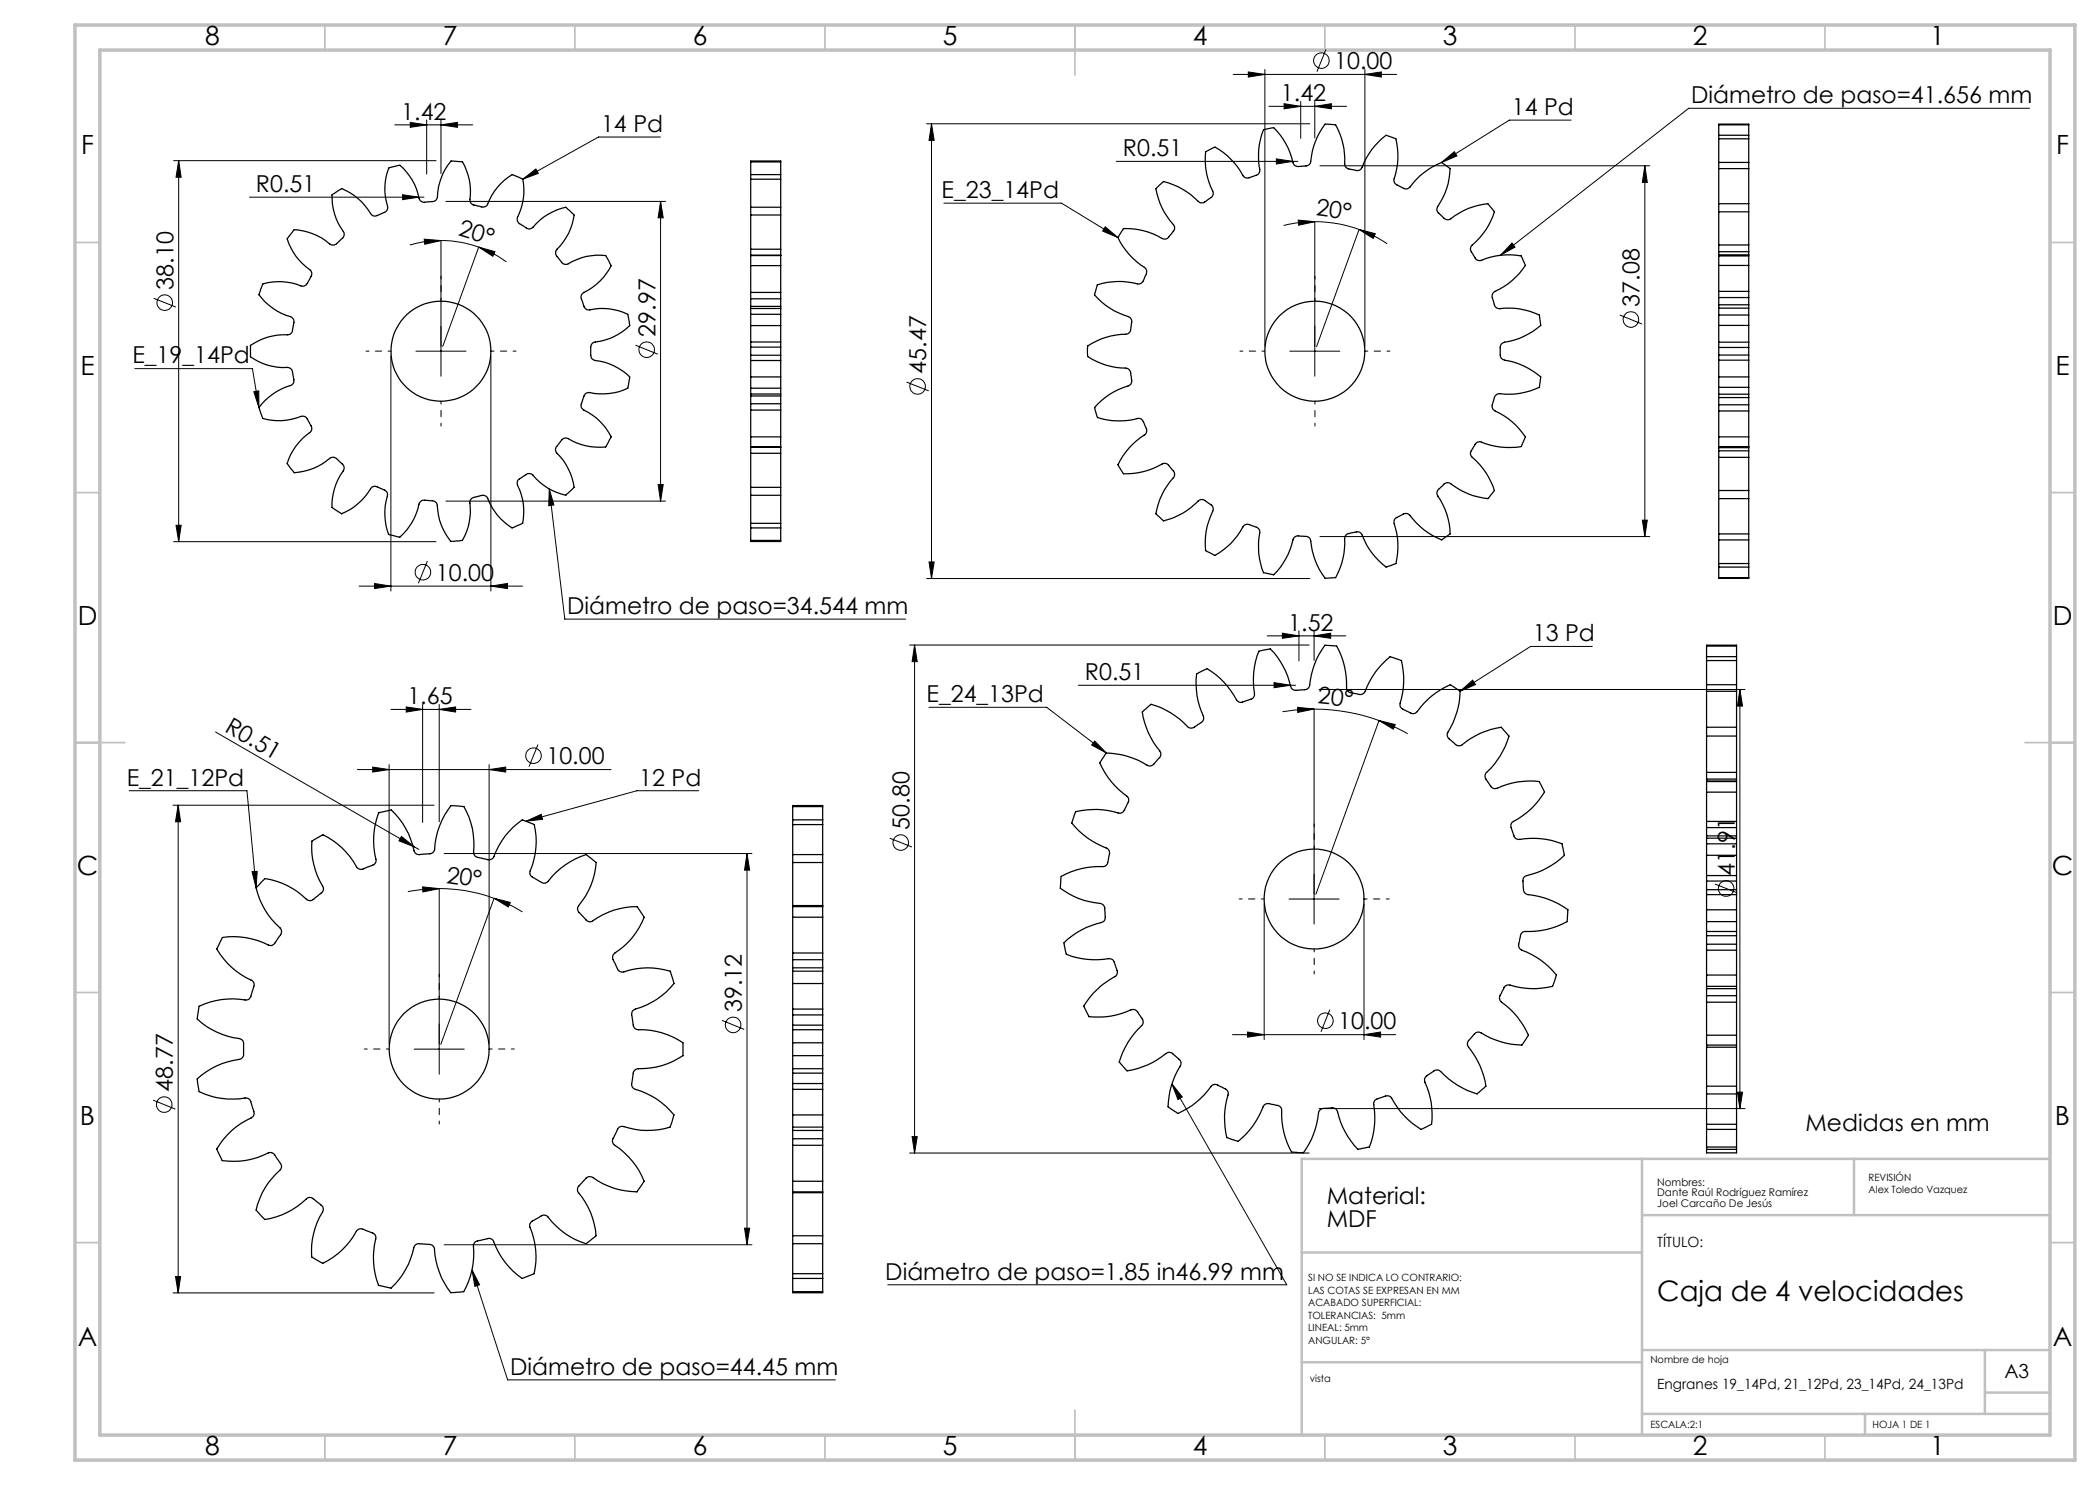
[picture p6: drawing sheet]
<svg xmlns="http://www.w3.org/2000/svg" width="420mm" height="297mm" viewBox="0 0 420 297" stroke-linecap="round" stroke-linejoin="round" font-family="sans-serif">
<g fill="none" stroke="#c0c0c0" stroke-width=".35">
<path d="M65 5v5M115 5v5M165 5v5M215 5v10M265 5v5M315 5v5M365 5v5M15 48.5h5M410 48.5h5M15 98.5h5M410 98.5h5M15 148.5h10"/>
<path d="M405 148.5h10M15 198.5h5M410 198.5h5M15 248.5h5M410 248.5h5M65 287v5M115 287v5M165 287v5M215 282v10M265 287v5M315 287v5M365 287v5"/>
</g>
<path d="M328.4 231.8v55.2M370.8 231.8v11.2M410 231.8h-149.6v55.2M260.4 250.5h68M328.4 243h81.6M260.4 272.4h68M328.4 270h81.6M397 270v12.8M397 278.5h13M328.4 282.8h81.6M373 282.8v4.2" fill="none" stroke="#c0c0c0" stroke-width=".5"/>
<path d="M15 5h400v287h-400zM20 10h390v277h-390z" fill="none" stroke="#c0c0c0" stroke-width=".7"/>
<g fill="none" stroke="#000" stroke-width=".2">
<path d="M246.6 14.9h32.7M249.7 14.4l3.3 .5-3.3 .5zM253 13.9v55.3M265.2 9.9l-1.8 4.5M273 14.9l3.3-.5v1zM273 13.9v55.3M34.7 32.1h52.5M35.7 32.1l.5 3.4h-1zM35.7 32.1v76.2M49.9 39.4h34.9M79 25h15.5M80.5 38.9l3.3 .5-3.3 .5z"/>
<path d="M82.1 24.5l3.2 .5-3.2 .5zM85.3 24v10.8M88.2 25l3.3-.5v1zM88.2 24v10.7M104.6 35.8l2.6-2 .5 .9zM132.1 27.4h-12.4l-15.1 8.4M185.3 24.8h76.7M186.3 24.8v90.9M186.3 24.8l.5 3.3h-1zM223.3 32.3h36.3M253.8 21.3h15.5M255.3 31.8l3.3 .5-3.3 .5z"/>
<path d="M256.8 20.7l3.3 .6-3.3 .5zM260.1 20.3v7.4M263 21.3l3.3-.6v1.1zM263 20.3v7.3M264 33.2h66M288.3 32.5l2.6-2.2 .5 .9zM314.2 24h-12.3l-13.6 8.5M329 33.2l.5 3.3h-1zM329 33.2v74.1M405.9 21.7h-68.2l-37.6 29.3M30.7 59.7l4.5 1.7M84.8 47.8l3.4 .3-3.3 .8z"/>
<path d="M88.2 48.1a23.1 23.1 0 0 1 7.5 1.3M88.2 48.1a22.4 22.4 0 0 0-6.2 .9M88.2 48.1v27.1M89.2 40.3h43.9M95.7 49.4l3.3 .9-.4 1zM95.7 49.4a22.3 22.3 0 0 1 5.6 3M95.7 49.4l-7.2 19.9M132.1 40.3v59.9M132.1 40.3l.5 3.3h-1zM188.8 40.6h23.5l11.3 6.9M221.1 45.4l2.5 2.1-3.1-1.3zM259.6 44l3.4 .3-3.3 .7z"/>
<path d="M263 44.3a25.6 25.6 0 0 1 8.8 1.6M263 44.3a23.4 23.4 0 0 0-6.3 .8M263 44.3v30.9M271.8 45.9l3.3 .8-.5 1zM271.8 45.9a27.4 27.4 0 0 1 5.6 2.9M271.8 45.9l-8.5 23.4M302.4 48.6l.6 .8-2.9 1.6zM27 73.7h23.5l1.3 7.8M50.8 78.3l1-.1v3.3zM78.2 71.2v47M83.2 70.2h10M98.2 71.2v47"/>
<path d="M127.1 69l4.5 1.8M181.3 76.4l4.4 1.8M258 70.2h10M324 63l4.4 1.8M109.9 97.8l3.1 26h68.1M109.9 97.8l.9 3.2-1.1 .1zM131.6 96.9h1l-.5 3.3zM34.7 108.3h52.5M35.2 105.1h1l-.5 3.2zM71.8 117.2h32.7M74.9 116.7l3.3 .5-3.3 .5zM85.5 112.2l-1.8 4.5"/>
<path d="M89.2 100.2h43.9M98.2 117.2l3.3-.5v1zM185.3 115.7h76.7M185.8 112.4h1l-.5 3.3zM264 107.3h66M328.5 104h1l-.5 3.3zM181.9 129h79.9M182.9 129l.5 3.3h-1zM182.9 129v101.6M215.7 137.1h43.4M253.4 127.2h15.8M254.8 136.5l3.3 .6-3.3 .4z"/>
<path d="M256.5 126.6l3.3 .6-3.3 .5zM259.8 126.1v6.1M262.8 127.2l3.3-.6v1.1zM262.8 126.1v6M263.8 137.9h85.2M292 138.3l2.5-2.3 .6 .9zM318.5 129.3h-12.4l-14.1 9M348 137.9v83.8M348 137.9l.5 3.3h-1zM25.8 158.1h23.6l1.8 19.5M43.1 146.4l39.8 23M71.5 153.9h50.7"/>
<path d="M74.5 153.4l3.3 .5-3.3 .5zM77.8 152.9v55.9M78.2 141.9h16M81.2 141.4l3.3 .5-3.3 .5zM84.5 140.9v23.6M87.8 141.9l3.3-.5v1zM87.8 140.9v23.5M97.8 153.9l3.3-.5v1zM97.8 152.9v55.9M107.6 148.9l-1.8 4.4M139.7 158.1h-12.3l-22.2 6.1M185.8 141.5h23.5l12 9.1"/>
<path d="M218.9 148.2l2.4 2.4-3-1.6zM259.5 141.5l3.3 .3-3.3 .7zM262.8 141.8a39.4 39.4 0 0 1 13 2.3M262.8 141.8l-2.3 .1-4 .4M262.8 141.8v43M275.8 144.1l3.2 .8-.3 .9zM275.8 144.1l2.9 1.2 2.9 1.5M275.8 144.1l-12.6 34.8M34.6 161h52.2M35.6 161v97.6M35.6 161l.5 3.4h-1zM50.4 174.3h1l-.2 3.3z"/>
<path d="M80.3 167.3l2.6 2.1-3.1-1.2zM82.9 169.4l.9 .5M84.5 177.4l3.3 .3-3.2 .7zM87.8 177.7v37.1M87.8 177.7a30.2 30.2 0 0 1 11 2M87.8 177.7a30.9 30.9 0 0 0-6.2 .6M88.8 170.7h61.6M98.8 179.7l-10.6 29.2M98.8 179.7l3.3 .8-.4 .9zM98.8 179.7a27.4 27.4 0 0 1 5.7 2.7M105.2 164.2l3-1.3 .3 1zM149.4 170.7l.5 3.3h-1z"/>
<path d="M149.4 170.7v78.3M177.9 167.6l4.5 1.8M257.8 179.8h10M343 176.8l4.5 1.8M252.8 180.8v27.1M272.8 180.8v27.1M82.8 209.8h10.1M144.4 204.1l4.4 1.8M234.4 216.8l23 40.2h-79.8M234.4 216.8l2.1 2.6-.9 .5zM246.5 206.9h32.7M249.5 206.4l3.3 .5-3.3 .5z"/>
<path d="M266 201.9l-1.8 4.5M272.8 206.9l3.3-.5v1zM347.5 218.4h1l-.5 3.3zM30.6 220l4.5 1.8M181.9 230.6h79.9M182.4 227.3h1l-.5 3.3zM263.8 221.7h85.2M34.6 258.6h52.2M35.1 255.3h1l-.5 3.3zM88.8 249h61.6M94.4 254l7.1 22h65.6M94.4 254l1.5 3-.9 .3z"/>
<path d="M148.9 245.6h1l-.5 3.4z"/>
<circle cx="264.3" cy="12.1" r="1.55"/>
<circle cx="32.9" cy="60.5" r="1.55"/>
<circle cx="129.3" cy="69.9" r="1.56"/>
<circle cx="183.5" cy="77.3" r="1.56"/>
<circle cx="326.2" cy="63.9" r="1.56"/>
<circle cx="84.6" cy="114.4" r="1.55"/>
<circle cx="106.7" cy="151.1" r="1.56"/>
<circle cx="180.2" cy="168.5" r="1.55"/>
<circle cx="345.2" cy="177.7" r="1.55"/>
<circle cx="146.6" cy="205" r="1.56"/>
<circle cx="265.1" cy="204.1" r="1.55"/>
<circle cx="32.8" cy="220.9" r="1.55"/>
</g>
<g fill="none" stroke="#000" stroke-width=".2" stroke-dasharray="15.2 1.3 1.3 1.3" stroke-dashoffset="14.6">
<path d="M78.2 70.2h-5M88.2 60.2v-5M98.2 70.2h5M253 70.2h-5M263 60.2v-5M273 70.2h5M88.2 80.2v5M263 80.2v5M252.8 179.8h-5M262.8 169.8v-5M272.8 179.8h5M87.9 199.8v-5"/>
<path d="M262.8 189.8v5M77.9 209.8h-5M87.9 219.8v5M97.9 209.8h5"/>
</g>
<g fill="#000">
<path d="M80.5 38.9l3.3 .5-3.3 .5zM255.3 31.8l3.3 .5-3.3 .5zM254.8 136.5l3.3 .6-3.3 .4zM80.3 167.3l2.6 2.1-3.1-1.2z"/>
<path d="M88.2 25l3.3-.5v1zM82.1 24.5l3.2 .5-3.2 .5z"/>
<path d="M104.6 35.8l2.6-2 .5 .9zM50.8 78.3l1-.1v3.3zM109.9 97.8l.9 3.2-1.1 .1zM105.2 164.2l3-1.3 .3 1zM50.4 174.3h1l-.2 3.3zM94.4 254l1.5 3-.9 .3zM288.3 32.5l2.6-2.2 .5 .9zM221.1 45.4l2.5 2.1-3.1-1.3zM302.4 48.6l.6 .8-2.9 1.6zM292 138.3l2.5-2.3 .6 .9zM218.9 148.2l2.4 2.4-3-1.6zM234.4 216.8l2.1 2.6-.9 .5z"/>
<path d="M95.7 49.4l3.3 .9-.4 1zM84.8 47.8l3.4 .3-3.3 .8z"/>
<path d="M271.8 45.9l3.3 .8-.5 1zM259.6 44l3.4 .3-3.3 .7z"/>
<path d="M74.9 116.7l3.3 .5-3.3 .5zM98.2 117.2l3.3-.5v1zM74.5 153.4l3.3 .5-3.3 .5zM97.8 153.9l3.3-.5v1zM81.2 141.4l3.3 .5-3.3 .5zM87.8 141.9l3.3-.5v1zM249.7 14.4l3.3 .5-3.3 .5zM273 14.9l3.3-.5v1zM256.8 20.7l3.3 .6-3.3 .5zM263 21.3l3.3-.6v1.1zM249.5 206.4l3.3 .5-3.3 .5zM272.8 206.9l3.3-.5v1zM256.5 126.6l3.3 .6-3.3 .5zM262.8 127.2l3.3-.6v1.1z"/>
<path d="M131.6 96.9h1l-.5 3.3zM132.1 40.3l.5 3.3h-1zM35.2 105.1h1l-.5 3.2zM35.7 32.1l.5 3.4h-1zM148.9 245.6h1l-.5 3.4zM149.4 170.7l.5 3.3h-1zM35.1 255.3h1l-.5 3.3zM35.6 161l.5 3.4h-1zM328.5 104h1l-.5 3.3zM329 33.2l.5 3.3h-1zM185.8 112.4h1l-.5 3.3zM186.3 24.8l.5 3.3h-1zM347.5 218.4h1l-.5 3.3zM348 137.9l.5 3.3h-1zM182.4 227.3h1l-.5 3.3zM182.9 129l.5 3.3h-1z"/>
<path d="M275.8 144.1l3.2 .8-.3 .9zM259.5 141.5l3.3 .3-3.3 .7z"/>
<path d="M98.8 179.7l3.3 .8-.4 .9zM84.5 177.4l3.3 .3-3.2 .7z"/>
</g>
<g fill="none" stroke="#000" stroke-width=".25">
<path d="M150.1 35.8v5.6M150.1 34.9v.9M150.1 32.4v2.5M150.1 32.4v-.2h6v.2M150.1 35.8h6M150.1 34.9h6M150.1 32.4h6M156.1 35.8v5.6M156.1 34.9v.9M156.1 32.4v2.5M231.6 37.4l1.1-1.1a15.5 15.5 0 0 1 7.2 4.2 2.17 2.17 0 0 0 2-.8 1.09 1.09 0 0 0 .6-1.5 14.1 14.1 0 0 1-1.4-7.8l1.9-1a15.2 15.2 0 0 1 5.8 6 2.1 2.1 0 0 0 2.1-.2 1.15 1.15 0 0 0 1.1-1.3 13.9 13.9 0 0 1 .7-7.9l2-.5a14.7 14.7 0 0 1 4 7.3 2.16 2.16 0 0 0 2.1 .4 1.17 1.17 0 0 0 1.3-.9 14.5 14.5 0 0 1 2.9-7.5l2.1 .2a15.3 15.3 0 0 1 1.9 8.1 2.01 2.01 0 0 0 1.9 .9 1.08 1.08 0 0 0 1.5-.5 14.2 14.2 0 0 1 4.8-6.4l2 .7a14.9 14.9 0 0 1-.4 8.3 2.41 2.41 0 0 0 1.7 1.5 1.09 1.09 0 0 0 1.5-.2 14.7 14.7 0 0 1 6.3-4.9l1.7 1.2a15 15 0 0 1-2.6 7.9 2.2 2.2 0 0 0 1.1 1.8 1.15 1.15 0 0 0 1.7 .3 13.9 13.9 0 0 1 7.4-3l1.3 1.7a15.4 15.4 0 0 1-4.7 6.9 1.66 1.66 0 0 0 .4 1.7l.3 .3a1.13 1.13 0 0 0 1.4 .8 13.9 13.9 0 0 1 7.9-.9l.9 1.9a15.3 15.3 0 0 1-6.4 5.4 1.46 1.46 0 0 0 0 1.7l.1 .4a1.14 1.14 0 0 0 1.2 1.1 14.2 14.2 0 0 1 7.9 1.3l.3 2.1a15 15 0 0 1-7.6 3.5 2.29 2.29 0 0 0-.6 2.2 1.06 1.06 0 0 0 .9 1.2 14.4 14.4 0 0 1 7.3 3.4l-.3 2.1a15.2 15.2 0 0 1-8.3 1.3 2.2 2.2 0 0 0-1 1.8 1.14 1.14 0 0 0 .4 1.6 14.4 14.4 0 0 1 6.1 5.2l-.9 1.9a15.3 15.3 0 0 1-8.3-1 2.14 2.14 0 0 0-1.4 1.5 1.08 1.08 0 0 0 0 1.7 14.1 14.1 0 0 1 4.4 6.6l-1.3 1.6a15.6 15.6 0 0 1-7.8-3.1 1.44 1.44 0 0 0-1.5 .7l-.3 .3a1.16 1.16 0 0 0-.5 1.6 13.6 13.6 0 0 1 2.5 7.6l-1.7 1.2a16.2 16.2 0 0 1-6.6-5.1 1.46 1.46 0 0 0-1.7 .2l-.3 .2a1.11 1.11 0 0 0-.9 1.4 14.4 14.4 0 0 1 .4 8l-2 .7a15.2 15.2 0 0 1-5-6.7 1.69 1.69 0 0 0-1.9-.1 1.26 1.26 0 0 0-1.4 1.1 14.6 14.6 0 0 1-1.8 7.8l-2.1 .2a15.4 15.4 0 0 1-2.9-7.8 2.08 2.08 0 0 0-2-.7 1.14 1.14 0 0 0-1.5 .8 14.3 14.3 0 0 1-3.9 7l-2-.5a15.7 15.7 0 0 1-.7-8.3 2.14 2.14 0 0 0-1.8-1.1 1.14 1.14 0 0 0-1.6 .3 13.8 13.8 0 0 1-5.6 5.7l-1.9-1a15 15 0 0 1 1.5-8.2 1.96 1.96 0 0 0-1.3-1.6 1.08 1.08 0 0 0-1.7-.1 14.1 14.1 0 0 1-6.9 4l-1.5-1.4a15.1 15.1 0 0 1 3.6-7.6 1.39 1.39 0 0 0-.6-1.5l-.2-.4a1.13 1.13 0 0 0-1.6-.5 14.4 14.4 0 0 1-7.7 2l-1.1-1.8a15.4 15.4 0 0 1 5.6-6.3 2.15 2.15 0 0 0-.4-2 1.15 1.15 0 0 0-1.3-1 14.4 14.4 0 0 1-8-.2l-.6-2a15.2 15.2 0 0 1 7.1-4.5 2.03 2.03 0 0 0 .2-2.1 1.16 1.16 0 0 0-1.1-1.3 13.7 13.7 0 0 1-7.6-2.3v-2.1a14.8 14.8 0 0 1 8-2.4 2.36 2.36 0 0 0 .8-2.2 1.03 1.03 0 0 0-.7-1.3 14.5 14.5 0 0 1-6.7-4.3l.6-2a15.2 15.2 0 0 1 8.3-.2 2.05 2.05 0 0 0 1.3-1.7 1.16 1.16 0 0 0-.2-1.6 14.4 14.4 0 0 1-5.3-6l1.1-1.8a15.3 15.3 0 0 1 8.1 2.1 2.07 2.07 0 0 0 1.7-1.3 1.12 1.12 0 0 0 .2-1.6 14.1 14.1 0 0 1-3.5-7.2zM343.7 33.7v7"/>
<path d="M343.7 32.5v1.2M343.7 27.8v4.7M343.7 27.1v.7M343.7 25v2.1M343.7 25v-.2h6v.2M343.7 33.7h6M343.7 32.5h6M343.7 27.8h6M343.7 27.1h6M343.7 25h6M349.7 33.7v7M349.7 32.5v1.2"/>
<path d="M349.7 27.8v4.7M349.7 27.1v.7M349.7 25v2.1M58.8 45.9a12.7 12.7 0 0 1 7.5 3.1 1.57 1.57 0 0 0 1.6-.8 1.53 1.53 0 0 0 .9-1.7 12 12 0 0 1-2.4-7.5l1.9-1.3a12.5 12.5 0 0 1 6.1 5.3 2.19 2.19 0 0 0 2.1-.4 1.15 1.15 0 0 0 1-1.4 11.4 11.4 0 0 1 .3-7.6l2.2-.5a12.4 12.4 0 0 1 4 6.9 1.45 1.45 0 0 0 1.7 .4 1.35 1.35 0 0 0 1.8-1.1 11.8 11.8 0 0 1 2.7-7.1l2.3 .2a12.8 12.8 0 0 1 1.5 7.8 2.08 2.08 0 0 0 2 1.1 1.11 1.11 0 0 0 1.5-.5 11.8 11.8 0 0 1 4.9-5.9l2.2 .9a13 13 0 0 1-1.2 8 1.48 1.48 0 0 0 1.2 1.4l.3 .2a1.12 1.12 0 0 0 1.7 0 11.7 11.7 0 0 1 6.5-4l1.7 1.6a13 13 0 0 1-3.6 7.2 2.08 2.08 0 0 0 .9 1.9 1.14 1.14 0 0 0 1.6 .6 11.6 11.6 0 0 1 7.4-1.6l1.1 2a12.7 12.7 0 0 1-5.7 5.6 1.44 1.44 0 0 0 .1 1.8l.1 .4a1.15 1.15 0 0 0 1.3 1.1 11.4 11.4 0 0 1 7.6 .9l.3 2.2a12.2 12.2 0 0 1-7.2 3.4 2.12 2.12 0 0 0-.6 2.2 1.17 1.17 0 0 0 1 1.4 11.7 11.7 0 0 1 6.8 3.3l-.3 2.2a13 13 0 0 1-8 .9 1.73 1.73 0 0 0-1.1 1.7 1.24 1.24 0 0 0 .3 1.8 11.8 11.8 0 0 1 5.4 5.4l-1.1 2a12.9 12.9 0 0 1-7.8-1.8 1.7 1.7 0 0 0-1.6 1.2 1.23 1.23 0 0 0-.3 1.9 12.3 12.3 0 0 1 3.4 6.8l-1.7 1.6a12.8 12.8 0 0 1-6.8-4.3 2.18 2.18 0 0 0-2.1 .8 1.09 1.09 0 0 0-.7 1.5 11.4 11.4 0 0 1 1 7.6l-2.1 .9a12.8 12.8 0 0 1-5-6.2 2.32 2.32 0 0 0-2.3 0 1.15 1.15 0 0 0-1.1 1.2 11.8 11.8 0 0 1-1.5 7.5l-2.3 .2a12.6 12.6 0 0 1-2.8-7.5 1.46 1.46 0 0 0-1.7-.7h-.4a1.1 1.1 0 0 0-1.5 .8 12 12 0 0 1-3.9 6.6l-2.2-.6a12.9 12.9 0 0 1-.2-8 1.5 1.5 0 0 0-1.4-1.2l-.3-.2a1.11 1.11 0 0 0-1.7 .3 12.3 12.3 0 0 1-5.8 5l-1.9-1.3a12.9 12.9 0 0 1 2.4-7.7 2.18 2.18 0 0 0-1.2-1.8 1.14 1.14 0 0 0-1.7-.3 12 12 0 0 1-7.1 2.8l-1.4-1.8a12.5 12.5 0 0 1 4.8-6.4 1.64 1.64 0 0 0-.4-1.8l-.2-.4a1.1 1.1 0 0 0-1.4-.8 11.6 11.6 0 0 1-7.7 .4l-.7-2.2a12.6 12.6 0 0 1 6.6-4.5 2.18 2.18 0 0 0 .2-2.2 1.15 1.15 0 0 0-1.2-1.3 11.4 11.4 0 0 1-7.3-2.1v-2.3a13 13 0 0 1 7.7-2.2 2.23 2.23 0 0 0 .9-2 1.14 1.14 0 0 0-.6-1.6 11.8 11.8 0 0 1-6.3-4.4l.8-2.1a12.6 12.6 0 0 1 7.9 .5 2.18 2.18 0 0 0 1.5-1.7 1.11 1.11 0 0 0-.1-1.7 11.6 11.6 0 0 1-4.5-6.1zM150.1 51.1v2M150.1 53.1v5.4M150.1 51v.1M150.1 59.8v1.5M150.1 58.5v1.3M150.1 43v6.8M150.1 41.4v1.6M150.1 49.8v1.2"/>
<path d="M150.1 51h6M150.1 53.1h6M150.1 51.1h6M150.1 58.5h6M150.1 59.8h6M150.1 43h6M150.1 49.8h6M150.1 41.4h6M156.1 51.1v2M156.1 53.1v5.4M156.1 51v.1M156.1 59.8v1.5"/>
<path d="M156.1 58.5v1.3M156.1 43v6.8M156.1 41.4v1.6M156.1 49.8v1.2M343.7 53.1v5.2M343.7 51.2v1.9M343.7 51v.2M343.7 58.3v1.2M343.7 42.4v6.6M343.7 40.7v1.7M343.7 59.5v1.5M343.7 50.3v.7"/>
<path d="M343.7 49v1.3M343.7 53.1h6M343.7 51h6M343.7 58.3h6M343.7 51.2h6M343.7 59.5h6M343.7 42.4h6M343.7 49h6M343.7 40.7h6M343.7 50.3h6M349.7 53.1v5.2M349.7 51.2v1.9"/>
<path d="M349.7 51v.2M349.7 58.3v1.2M349.7 42.4v6.6M349.7 40.7v1.7M349.7 59.5v1.5M349.7 50.3v.7M349.7 49v1.3M150.1 62.9v2.2M150.1 65.1v3.3M150.1 75.4v2.2M150.1 72.1v3.3M150.1 61.7v1.2"/>
<path d="M150.1 77.6v1.2M150.1 68.4v1M150.1 71v1.1M150.1 69.4v1.6M150.1 61.3v.4M150.1 78.8v.4M150.1 79.2v1.5M150.1 61.7h6M150.1 78.8h6M150.1 65.1h6M150.1 62.9h6M150.1 68.4h6"/>
<path d="M150.1 75.4h6M150.1 77.6h6M150.1 72.1h6M150.1 69.4h6M150.1 71h6M150.1 61.3h6M150.1 79.2h6M156.1 62.9v2.2M156.1 65.1v3.3M156.1 75.4v2.2M156.1 72.1v3.3M156.1 61.7v1.2"/>
<path d="M156.1 77.6v1.2M156.1 68.4v1M156.1 71v1.1M156.1 69.4v1.6M156.1 61.3v.4M156.1 78.8v.4M156.1 79.2v1.5M343.7 72v3.4M343.7 75.4v2.1M343.7 65.1v3.3M343.7 63v2.1M343.7 77.5v1.3"/>
<path d="M343.7 61.6v1.4M343.7 71v1M343.7 68.4v1.1M343.7 69.5v1.5M343.7 78.8v.7M343.7 61v.6M343.7 79.5v1.5M343.7 65.1h6M343.7 75.4h6M343.7 78.8h6M343.7 61.6h6M343.7 72h6"/>
<path d="M343.7 77.5h6M343.7 68.4h6M343.7 63h6M343.7 71h6M343.7 69.5h6M343.7 79.5h6M343.7 61h6M349.7 72v3.4M349.7 75.4v2.1M349.7 65.1v3.3M349.7 63v2.1M349.7 77.5v1.3"/>
<path d="M349.7 61.6v1.4M349.7 71v1M349.7 68.4v1.1M349.7 69.5v1.5M349.7 78.8v.7M349.7 61v.6M349.7 79.5v1.5M150.1 82v5.4M150.1 87.4v2M150.1 80.7v1.3M150.1 90.7v6.8M150.1 97.5v1.6"/>
<path d="M150.1 89.5v1.2M150.1 99.1v5.6M150.1 89.5h6M150.1 87.4h6M150.1 82h6M150.1 89.4h6M150.1 89.4v.1M150.1 80.7h6M150.1 97.5h6M150.1 90.7h6M150.1 99.1h6M156.1 82v5.4"/>
<path d="M156.1 87.4v2M156.1 80.7v1.3M156.1 90.7v6.8M156.1 97.5v1.6M156.1 89.5v1.2M156.1 99.1v5.6M156.1 89.4v.1M343.7 87.4v1.9M343.7 82.2v5.2M343.7 89.3v.2M343.7 81v1.2M343.7 98.1v1.6"/>
<path d="M343.7 91.5v6.6M343.7 89.5v.7M343.7 90.2v1.3M343.7 99.7v7.1M343.7 87.4h6M343.7 89.5h6M343.7 89.3h6M343.7 82.2h6M343.7 81h6M343.7 98.1h6M343.7 99.7h6M343.7 91.5h6"/>
<path d="M343.7 90.2h6M349.7 87.4v1.9M349.7 82.2v5.2M349.7 89.3v.2M349.7 81v1.2M349.7 98.1v1.6M349.7 91.5v6.6M349.7 89.5v.7M349.7 90.2v1.3M349.7 99.7v7.1M150.1 104.7v.9M150.1 105.6v2.5"/>
<path d="M150.1 108.1v.2h6v-.2M150.1 104.7h6M150.1 105.6h6M150.1 108.1h6M156.1 104.7v.9M156.1 105.6v2.5M343.7 106.8v1.2M343.7 108v4.7M343.7 112.7v.7M343.7 113.4v2.1M343.7 115.5v.2h6v-.2M343.7 108h6"/>
<path d="M343.7 106.8h6M343.7 112.7h6M343.7 113.4h6M343.7 115.5h6M349.7 106.8v1.2M349.7 108v4.7M349.7 112.7v.7M349.7 113.4v2.1M341.3 138.3v7.1M341.3 136.9v1.4M341.3 132.1v4.8M341.3 131.3v.8"/>
<path d="M341.3 129.2v2.1M341.3 129.2v-.2h6v.2M341.3 138.3h6M341.3 136.9h6M341.3 132.1h6M341.3 131.3h6M341.3 129.2h6M347.3 138.3v7.1M347.3 136.9v1.4M347.3 132.1v4.8M347.3 131.3v.8M347.3 129.2v2.1"/>
<path d="M228.5 142.4l1.7-1.5a17.3 17.3 0 0 1 7.6 4.6 1.56 1.56 0 0 0 1.7-.5 1.54 1.54 0 0 0 1.2-1.6 15.9 15.9 0 0 1-1.4-8.6l2.1-1.1a17.4 17.4 0 0 1 6.1 6.5 1.57 1.57 0 0 0 1.8-.1l.5-.1a1.14 1.14 0 0 0 1.1-1.3 15.7 15.7 0 0 1 .9-8.5l2.3-.4a16.4 16.4 0 0 1 4.2 7.8 1.97 1.97 0 0 0 2 .4 1.29 1.29 0 0 0 1.6-1 16.2 16.2 0 0 1 3.1-8l2.3 .2a16.9 16.9 0 0 1 2 8.7 2.38 2.38 0 0 0 2.1 .9 1.16 1.16 0 0 0 1.7-.5 15.6 15.6 0 0 1 4.9-7l2.3 .8a17.3 17.3 0 0 1-.3 8.9 1.83 1.83 0 0 0 1.6 1.3 1.28 1.28 0 0 0 1.9 0 15.6 15.6 0 0 1 6.6-5.4l1.9 1.4a17.7 17.7 0 0 1-2.5 8.5 2.29 2.29 0 0 0 1.3 1.8 1.13 1.13 0 0 0 1.7 .3 15.3 15.3 0 0 1 7.7-3.5l1.6 1.8a17.7 17.7 0 0 1-4.7 7.6 1.56 1.56 0 0 0 .6 1.7l.2 .4a1.18 1.18 0 0 0 1.5 .8 15.3 15.3 0 0 1 8.5-1.4l1 2.1a16.7 16.7 0 0 1-6.5 6.1 2.36 2.36 0 0 0 .2 2.3 1.14 1.14 0 0 0 1.3 1.1 15.9 15.9 0 0 1 8.5 .9l.5 2.3a16.7 16.7 0 0 1-7.9 4.2 2.66 2.66 0 0 0-.3 2.4 1.07 1.07 0 0 0 .9 1.2 16.2 16.2 0 0 1 8 3.1l-.2 2.3a16.8 16.8 0 0 1-8.6 2 2.38 2.38 0 0 0-1 2.1 1.16 1.16 0 0 0 .6 1.6 15.6 15.6 0 0 1 6.9 5l-.8 2.3a17.2 17.2 0 0 1-8.8-.3 1.67 1.67 0 0 0-1.3 1.4l-.2 .4a1.15 1.15 0 0 0 .1 1.6 15.6 15.6 0 0 1 5.4 6.6l-1.3 2a17.7 17.7 0 0 1-8.5-2.6 2.29 2.29 0 0 0-1.9 1.4 1.15 1.15 0 0 0-.3 1.6 16.1 16.1 0 0 1 3.5 7.8l-1.8 1.6a17.7 17.7 0 0 1-7.5-4.7 1.56 1.56 0 0 0-1.8 .6l-.4 .2a1.18 1.18 0 0 0-.7 1.5 15.3 15.3 0 0 1 1.3 8.5l-2.1 1a16.5 16.5 0 0 1-6.1-6.5 2.36 2.36 0 0 0-2.2 .2 1.14 1.14 0 0 0-1.2 1.3 15.9 15.9 0 0 1-.8 8.5l-2.3 .5a16.8 16.8 0 0 1-4.2-7.9 1.62 1.62 0 0 0-1.8-.4h-.5a1.19 1.19 0 0 0-1.4 1 16.2 16.2 0 0 1-3 8l-2.4-.2a16.8 16.8 0 0 1-2-8.6 2.38 2.38 0 0 0-2.1-1 1.11 1.11 0 0 0-1.6 .6 16 16 0 0 1-5 6.9l-2.2-.8a17.2 17.2 0 0 1 .2-8.9 1.8 1.8 0 0 0-1.5-1.3 1.28 1.28 0 0 0-1.9 0 16.1 16.1 0 0 1-6.6 5.4l-2-1.3a17.7 17.7 0 0 1 2.6-8.5 2.29 2.29 0 0 0-1.4-1.9 1.15 1.15 0 0 0-1.6-.3 15.7 15.7 0 0 1-7.8 3.5l-1.6-1.8a17.7 17.7 0 0 1 4.7-7.5 2.19 2.19 0 0 0-.8-2.2 1.16 1.16 0 0 0-1.5-.7 15.6 15.6 0 0 1-8.4 1.3l-1.1-2.1a16.5 16.5 0 0 1 6.5-6.1 2.36 2.36 0 0 0-.2-2.2 1.14 1.14 0 0 0-1.3-1.2 15.7 15.7 0 0 1-8.4-.9l-.5-2.2a16.4 16.4 0 0 1 7.8-4.2 2.66 2.66 0 0 0 .3-2.5 1.07 1.07 0 0 0-.9-1.2 15.4 15.4 0 0 1-7.9-3l.1-2.4a16.8 16.8 0 0 1 8.7-2 1.38 1.38 0 0 0 .8-1.5l.1-.4a1.29 1.29 0 0 0-.5-1.8 16 16 0 0 1-7-5l.8-2.3a17.4 17.4 0 0 1 8.9 .3 1.83 1.83 0 0 0 1.3-1.5 1.24 1.24 0 0 0 0-1.9 16 16 0 0 1-5.3-6.6l1.3-2a17.7 17.7 0 0 1 8.5 2.6 2.29 2.29 0 0 0 1.8-1.4 1.11 1.11 0 0 0 .4-1.6 15.4 15.4 0 0 1-3.5-7.8zM341.3 156.3v2.1M341.3 158.4v5.9M341.3 156.2v.1M341.3 147.2v7.3M341.3 145.4v1.8M341.3 155.8v.4M341.3 154.5v1.3M341.3 156.2h6M341.3 158.4h6M341.3 156.3h6M341.3 147.2h6"/>
<path d="M341.3 154.5h6M341.3 145.4h6M341.3 155.8h6M347.3 156.3v2.1M347.3 158.4v5.9M347.3 156.2v.1M347.3 147.2v7.3M347.3 145.4v1.8M347.3 155.8v.4M347.3 154.5v1.3M53 175.7a16 16 0 0 1 8.6 4.4 1.38 1.38 0 0 0 1.7-.7l.4-.3a1.42 1.42 0 0 0 .9-1.7 15.3 15.3 0 0 1-2.2-9.2l2.2-1.2a16.2 16.2 0 0 1 6.9 6.6 1.74 1.74 0 0 0 2.1-.2 2.22 2.22 0 0 0 1.6-1 25.4 25.4 0 0 1-.3-6.4l.8-3.4 2.5-.6 .9 .8a16.3 16.3 0 0 1 3.8 7.6 1.17 1.17 0 0 0 1.5 .4h1a1.16 1.16 0 0 0 1.5-1 15.8 15.8 0 0 1 3.3-8.7l2.6 .2a16.4 16.4 0 0 1 2 9.4 1.78 1.78 0 0 0 1.8 1 2.27 2.27 0 0 0 1.9 .1l.2-.3a15.6 15.6 0 0 1 5.8-7.5l2.4 .9a16 16 0 0 1-.9 9.6 1.42 1.42 0 0 0 1.2 1.3l.4 .3a1.63 1.63 0 0 0 1.8 .4 16.2 16.2 0 0 1 7.8-5.6l2 1.6a16.1 16.1 0 0 1-3.6 8.9 1.48 1.48 0 0 0 .7 1.7l.4 .3a1.42 1.42 0 0 0 1.7 .9 15.4 15.4 0 0 1 9-3l1.4 2.1a15.9 15.9 0 0 1-6.1 7.5 1.76 1.76 0 0 0 .4 2 1.71 1.71 0 0 0 1.3 1.5 16.3 16.3 0 0 1 9.7-.2l.7 2.5a16.4 16.4 0 0 1-8 5.3 1.45 1.45 0 0 0-.3 1.8v.5a1.37 1.37 0 0 0 1.2 1.6 15.1 15.1 0 0 1 8.9 2.7v2.5a16.2 16.2 0 0 1-9.3 2.7 1.2 1.2 0 0 0-.7 1.4l-.1 .5a2.13 2.13 0 0 0 .1 1.9l.3 .2a15.5 15.5 0 0 1 7.9 5.2l-.8 2.4a15.8 15.8 0 0 1-9.6-.1 1.72 1.72 0 0 0-1.3 1.5 2.06 2.06 0 0 0-.5 1.8l.2 .3a15.6 15.6 0 0 1 6 7.4l-1.4 2.1a16.7 16.7 0 0 1-9.2-3 1.77 1.77 0 0 0-1.7 1 2.35 2.35 0 0 0-1 1.7l.1 .3a15.3 15.3 0 0 1 3.6 8.8l-2 1.5a16.2 16.2 0 0 1-7.9-5.5 1.18 1.18 0 0 0-1.5 .2l-.9 .6a1.18 1.18 0 0 0-.9 1.5 15.2 15.2 0 0 1 .8 9.2l-2.4 1a16.3 16.3 0 0 1-5.8-7.7 1.24 1.24 0 0 0-1.6-.1l-.5 .1a1.78 1.78 0 0 0-1.8 .9 16.4 16.4 0 0 1-2 9.4l-2.5 .2a16.3 16.3 0 0 1-3.4-9 1.85 1.85 0 0 0-1.9-.7h-.5a1.18 1.18 0 0 0-1.6 .8 15.7 15.7 0 0 1-4.6 8l-2.5-.5a16.2 16.2 0 0 1-.5-9.7 1.54 1.54 0 0 0-1.4-1.1l-.5-.2a1.33 1.33 0 0 0-2 .2 14.9 14.9 0 0 1-6.7 6.4l-2.3-1.3a16.2 16.2 0 0 1 2.3-9.4 1.14 1.14 0 0 0-.7-1.3l-.9-.6a1.17 1.17 0 0 0-1.7-.3 15.2 15.2 0 0 1-8.3 4.1l-1.8-1.9a15.7 15.7 0 0 1 5-8.3 1.79 1.79 0 0 0-.7-1.9 2.1 2.1 0 0 0-1.3-1.3 29 29 0 0 1-6.2 1.7l-3.6-.1-1-2.3 .6-1a15.8 15.8 0 0 1 6.5-5.4 1.8 1.8 0 0 0-.1-2.1 1.79 1.79 0 0 0-1-1.7 15.8 15.8 0 0 1-9.6-1.3l-.4-2.5a16 16 0 0 1 8.8-4 1.23 1.23 0 0 0 .5-1.5v-1a1.14 1.14 0 0 0-.9-1.6 15.1 15.1 0 0 1-8.4-3.9l.4-2.5a16.5 16.5 0 0 1 9.6-1.3 1.46 1.46 0 0 0 1-1.5l.2-.5a1.52 1.52 0 0 0 0-1.8 16.1 16.1 0 0 1-7.2-6.4l1.1-2.3a16.5 16.5 0 0 1 9.5 1.6 1.44 1.44 0 0 0 1.4-1.1l.3-.4a1.4 1.4 0 0 0 .3-2 15.2 15.2 0 0 1-4.8-8zM158.5 172.5v8.6"/>
<path d="M158.5 170.9v1.6M158.5 164.9v6M158.5 164v.9M158.5 161.3v2.7M158.5 161.3v-.2h6v.2M158.5 172.5h6M158.5 170.9h6M158.5 164.9h6M158.5 164h6M158.5 161.3h6M164.5 172.5v8.6M164.5 170.9v1.6"/>
<path d="M164.5 164.9v6M164.5 164v.9M164.5 161.3v2.7M341.3 178.9v3.1M341.3 168.8v2.3M341.3 171.1v4M341.3 167.6v1.2M341.3 177.9v1M341.3 175.1v1.1M341.3 176.2v1.7M341.3 167.2v.4M341.3 165.5v1.7"/>
<path d="M341.3 164.3v1.2M341.3 167.6h6M341.3 178.9h6M341.3 171.1h6M341.3 168.8h6M341.3 175.1h6M341.3 164.3h6M341.3 177.9h6M341.3 176.2h6M341.3 167.2h6M341.3 165.5h6M347.3 178.9v3.1"/>
<path d="M347.3 168.8v2.3M347.3 171.1v4M347.3 167.6v1.2M347.3 177.9v1M347.3 175.1v1.1M347.3 176.2v1.7M347.3 167.2v.4M347.3 165.5v1.7M347.3 164.3v1.2M158.5 194.2v2.5M158.5 196.7v5.1M158.5 193.6v.6"/>
<path d="M158.5 183.4v7.2M158.5 181.3v2.1M158.5 191.9v1.7M158.5 190.6v1.3M158.5 181.1v.2M158.5 193.6h6M158.5 196.7h6M158.5 194.2h6M158.5 183.4h6M158.5 190.6h6M158.5 181.3h6M158.5 191.9h6"/>
<path d="M158.5 181.1h6M164.5 194.2v2.5M164.5 196.7v5.1M164.5 193.6v.6M164.5 183.4v7.2M164.5 181.3v2.1M164.5 191.9v1.7M164.5 190.6v1.3M164.5 181.1v.2M341.3 182v2.3M341.3 184.3v2M341.3 190v5"/>
<path d="M341.3 195v2.3M341.3 197.3v.4M341.3 186.3v.8M341.3 188.8v1.2M341.3 187.1v1.7M341.3 197.7v1.4M341.3 199.1v1.3M341.3 186.3h6M341.3 197.7h6M341.3 182h6M341.3 184.3h6M341.3 195h6"/>
<path d="M341.3 190h6M341.3 197.3h6M341.3 187.1h6M341.3 188.8h6M341.3 199.1h6M347.3 182v2.3M347.3 184.3v2M347.3 190v5M347.3 195v2.3M347.3 197.3v.4M347.3 186.3v.8M347.3 188.8v1.2"/>
<path d="M347.3 187.1v1.7M347.3 197.7v1.4M347.3 199.1v1.3M158.5 208.6v2.5M158.5 205.9v2.7M158.5 211.1v2.6M158.5 217.9v5.1M158.5 205v.9M158.5 213.7v.9M158.5 201.8v1.2M158.5 216.7v1.2M158.5 203v2"/>
<path d="M158.5 214.6v2.1M158.5 205.9h6M158.5 213.7h6M158.5 211.1h6M158.5 208.6h6M158.5 201.8h6M158.5 217.9h6M158.5 205h6M158.5 214.6h6M158.5 203h6M158.5 216.7h6M164.5 208.6v2.5"/>
<path d="M164.5 205.9v2.7M164.5 211.1v2.6M164.5 217.9v5.1M164.5 205v.9M164.5 213.7v.9M164.5 201.8v1.2M164.5 216.7v1.2M164.5 203v2M164.5 214.6v2.1M341.3 200.4v6.6M341.3 207v2M341.3 217.2v1.6"/>
<path d="M341.3 209.4v7.8M341.3 209v.4M341.3 218.8v6.1M341.3 207h6M341.3 200.4h6M341.3 209h6M341.3 218.8h6M341.3 217.2h6M341.3 209.4h6M347.3 200.4v6.6M347.3 207v2M347.3 217.2v1.6"/>
<path d="M347.3 209.4v7.8M347.3 209v.4M347.3 218.8v6.1M158.5 223v2.4M158.5 225.4v.7M158.5 229.1v7.2M158.5 236.3v2.1M158.5 226.1v1.6M158.5 227.7v1.4M158.5 238.5v8.7M158.5 238.4v.1M158.5 226.1h6"/>
<path d="M158.5 223h6M158.5 225.4h6M158.5 236.3h6M158.5 229.1h6M158.5 238.4h6M158.5 227.7h6M158.5 238.5h6M164.5 223v2.4M164.5 225.4v.7M164.5 229.1v7.2M164.5 236.3v2.1M164.5 226.1v1.6"/>
<path d="M164.5 227.7v1.4M164.5 238.5v8.7M164.5 238.4v.1M341.3 224.9v1M341.3 225.9v3.5M341.3 229.4v.5M341.3 224.9h6M341.3 225.9h6M341.3 229.4h6M341.3 229.9h6M341.3 229.9v.7h6v-.7M347.3 224.9v1"/>
<path d="M347.3 225.9v3.5M347.3 229.4v.5M158.5 247.2v1.5M158.5 248.7v6M158.5 254.7v1M158.5 255.7v2.6M158.5 258.3v.2h6v-.2M158.5 247.2h6M158.5 248.7h6M158.5 254.7h6M158.5 255.7h6M158.5 258.3h6"/>
<path d="M164.5 247.2v1.5M164.5 248.7v6M164.5 254.7v1M164.5 255.7v2.6"/>
<circle cx="88.2" cy="70.2" r="10"/>
<circle cx="263" cy="70.2" r="10"/>
<circle cx="262.8" cy="179.8" r="10"/>
<circle cx="87.8" cy="209.8" r="10"/>
</g>
<text font-size="5.6" x="331.5" y="260.1">Caja de 4 velocidades</text>
<g font-size="5.3">
<text x="41" y="9">8</text>
<text x="88.5" y="9">7</text>
<text x="138.5" y="9">6</text>
<text x="188.5" y="9">5</text>
<text x="238.5" y="9">4</text>
<text x="288.5" y="9">3</text>
<text x="338.5" y="9">2</text>
<text x="386" y="9">1</text>
<text x="16.2" y="30.7">F</text>
<text x="411.2" y="30.7">F</text>
<text x="16.1" y="75">E</text>
<text x="411.1" y="75">E</text>
<text x="15.5" y="125">D</text>
<text x="410.5" y="125">D</text>
<text x="15.4" y="175">C</text>
<text x="410.4" y="175">C</text>
<text x="16" y="225">B</text>
<text x="411" y="225">B</text>
<text x="15.5" y="269.2">A</text>
<text x="410.5" y="269.2">A</text>
<text x="41" y="291">8</text>
<text x="88.5" y="291">7</text>
<text x="138.5" y="291">6</text>
<text x="188.5" y="291">5</text>
<text x="238.5" y="291">4</text>
<text x="288.5" y="291">3</text>
<text x="338.5" y="291">2</text>
<text x="386" y="291">1</text>
</g>
<g font-size="4.7">
<text x="266.9" y="13.8">10.00</text>
<text x="80.3" y="23.9">1.42</text>
<text x="256.2" y="20.2">1.42</text>
<text x="302.4" y="23">14 Pd</text>
<text x="338.2" y="20.6">Diámetro de paso=41.656 mm</text>
<text x="120.2" y="26.4">14 Pd</text>
<text x="224.6" y="31.3">R0.51</text>
<text x="51.2" y="38.4">R0.51</text>
<text x="188.3" y="39.5">E_23_14Pd</text>
<text x="91.5" y="47" transform="rotate(17 91.5 47)">20°</text>
<text x="263.1" y="43.1" transform="rotate(8 263.1 43.1)">20°</text>
<text x="34.7" y="57.9" transform="rotate(-90 34.7 57.9)">38.10</text>
<text x="327.9" y="61.3" transform="rotate(-90 327.9 61.3)">37.08</text>
<text x="131.1" y="67.3" transform="rotate(-90 131.1 67.3)">29.97</text>
<text x="26.5" y="72.7">E_19_14Pd</text>
<text x="185.3" y="74.7" transform="rotate(-90 185.3 74.7)">45.47</text>
<text x="87.2" y="116.1">10.00</text>
<text x="113.5" y="122.7">Diámetro de paso=34.544 mm</text>
<text x="257.7" y="126.1">1.52</text>
<text x="306.6" y="128.2">13 Pd</text>
<text x="217" y="136">R0.51</text>
<text x="81.5" y="140.9">1.65</text>
<text x="185.3" y="140.4">E_24_13Pd</text>
<text x="263.5" y="140.6" transform="rotate(6 263.5 140.6)">20°</text>
<text x="44.7" y="146.2" transform="rotate(30 44.7 146.2)">R0.51</text>
<text x="109.3" y="152.8">10.00</text>
<text x="25.4" y="157.1">E_21_12Pd</text>
<text x="127.8" y="157.1">12 Pd</text>
<text x="181.9" y="165.9" transform="rotate(-90 181.9 165.9)">50.80</text>
<text x="89.1" y="176.5" transform="rotate(8 89.1 176.5)">20°</text>
<text x="346.9" y="175.1" transform="rotate(-90 346.9 175.1)">41.91</text>
<text x="148.4" y="202.4" transform="rotate(-90 148.4 202.4)">39.12</text>
<text x="267.7" y="205.8">10.00</text>
<text x="34.6" y="218.3" transform="rotate(-90 34.6 218.3)">48.77</text>
<text x="361.1" y="226.3">Medidas en mm</text>
<text x="265.3" y="240.8">Material:</text>
<text x="265.3" y="245.3">MDF</text>
<text x="177.1" y="255.9">Diámetro de paso=1.85 in46.99 mm</text>
<text x="102.1" y="275">Diámetro de paso=44.45 mm</text>
</g>
<text font-size="3.9" x="400.9" y="275.5">A3</text>
<g font-size="2.8">
<text x="331.5" y="249.4">TÍTULO:</text>
<text x="331.5" y="277.9">Engranes 19_14Pd, 21_12Pd, 23_14Pd, 24_13Pd</text>
</g>
<g font-size="2.1">
<text x="331.5" y="237.2">Nombres:</text>
<text x="331.5" y="239.3">Dante Raúl Rodríguez Ramírez</text>
<text x="331.5" y="241.4">Joel Carcaño De Jesús</text>
</g>
<g font-size="2">
<text x="373.7" y="236.1">REVISIÓN</text>
<text x="373.7" y="238.6">Alex Toledo Vazquez</text>
<text x="261.6" y="256.3">SI NO SE INDICA LO CONTRARIO:</text>
<text x="261.6" y="258.8">LAS COTAS SE EXPRESAN EN MM</text>
<text x="261.6" y="261.3">ACABADO SUPERFICIAL:</text>
<text x="261.6" y="263.8">TOLERANCIAS: 5mm</text>
<text x="261.6" y="266.3">LINEAL: 5mm</text>
<text x="261.6" y="268.8">ANGULAR: 5°</text>
<text x="330.1" y="272.5">Nombre de hoja</text>
<text x="262" y="276.4">vista</text>
<text x="330.1" y="285.6">ESCALA:2:1</text>
<text x="374.5" y="285.6">HOJA 1 DE 1</text>
</g>
</svg>
